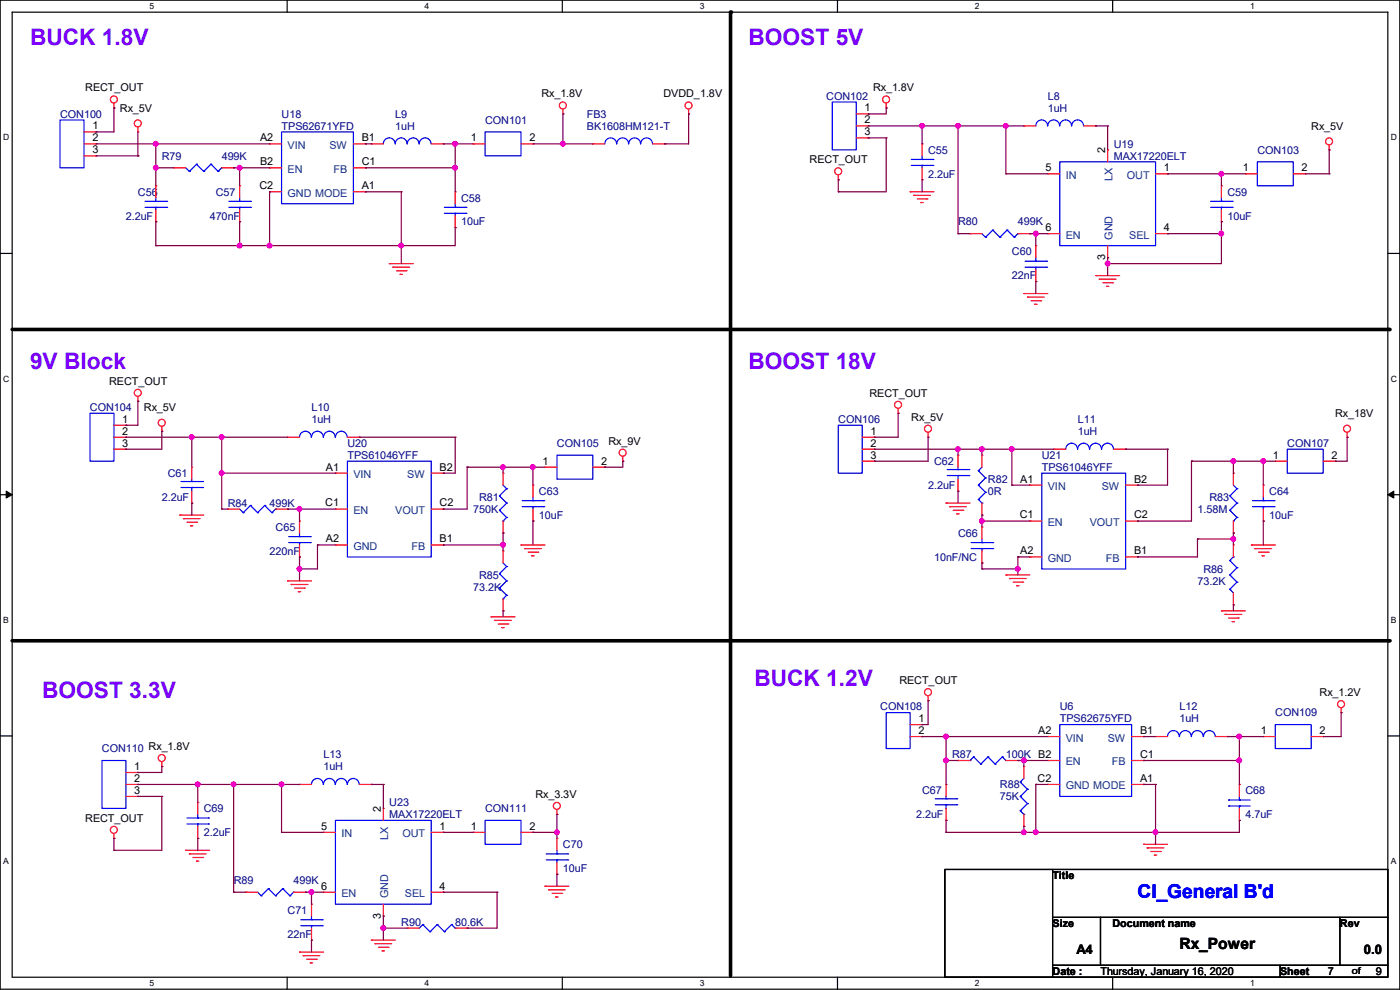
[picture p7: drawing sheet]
<svg xmlns="http://www.w3.org/2000/svg" width="297mm" height="210mm" viewBox="0 0 297 210" stroke-linecap="round" stroke-linejoin="round" font-family="sans-serif">
<path d="M0 0h297v209.8h-297zM2.6 2.6h291.8v204.7h-291.8z" fill="none" stroke="#000" stroke-width=".25"/>
<g fill="#fff">
<path d="M31.7 .3h1v2h-1z"/>
<path d="M31.7 207.6h1v1.9h-1z"/>
</g>
<path d="M60.9 0v2.6M60.9 207.3v2.5" fill="none" stroke="#000" stroke-width=".25"/>
<g fill="#fff">
<path d="M90.1 .3h1v2h-1z"/>
<path d="M90.1 207.6h1v1.9h-1z"/>
</g>
<path d="M119.3 0v2.6M119.3 207.3v2.5" fill="none" stroke="#000" stroke-width=".25"/>
<g fill="#fff">
<path d="M148.5 .3h.9v2h-.9z"/>
<path d="M148.5 207.6h.9v1.9h-.9z"/>
</g>
<path d="M177.7 0v2.6M177.7 207.3v2.5" fill="none" stroke="#000" stroke-width=".25"/>
<g fill="#fff">
<path d="M206.8 .3h1v2h-1z"/>
<path d="M206.8 207.6h1v1.9h-1z"/>
</g>
<path d="M236.1 0v2.6M236.1 207.3v2.5" fill="none" stroke="#000" stroke-width=".25"/>
<g fill="#fff">
<path d="M265.2 .3h1v2h-1z"/>
<path d="M265.2 207.6h1v1.9h-1z"/>
<path d="M.7 28.2h1.2v1.9h-1.2z"/>
<path d="M295.1 28.2h1.2v1.9h-1.2z"/>
<path d="M.7 79.3h1.2v2h-1.2z"/>
<path d="M295.1 79.3h1.2v2h-1.2z"/>
</g>
<path d="M0 53.8h2.6M294.4 53.8h2.6" fill="none" stroke="#000" stroke-width=".25"/>
<g fill="#fff">
<path d="M.7 130.5h1.2v2h-1.2z"/>
<path d="M295.1 130.5h1.1v2h-1.1z"/>
</g>
<path d="M0 104.9h2.6M294.4 104.9h2.6" fill="none" stroke="#000" stroke-width=".25"/>
<path d="M1.3 104.2l1.3 .7-1.3 .8zM294.4 104.9l1.3-.7v1.5z" fill="#000" stroke="#000" stroke-width=".21"/>
<g fill="#fff">
<path d="M.7 181.7h1.2v2h-1.2z"/>
<path d="M295.1 181.7h1.1v2h-1.1z"/>
</g>
<path d="M0 156.1h2.6M294.4 156.1h2.6M200.4 184.4h94v22.9h-94zM223.3 184.4v22.9M223.3 194.6h71.1M233.5 194.6v10.2M284.3 194.6v10.2M223.3 204.8h71.1M271.6 204.8v2.5" fill="none" stroke="#000" stroke-width=".25"/>
<path d="M155 2.6v204.5M2.6 69.9h292.1M2.6 135.9h292.1" fill="none" stroke="#000" stroke-width=".76"/>
<g fill="#000">
<circle cx="155" cy="2.6" r=".38"/>
<circle cx="294.7" cy="69.9" r=".38"/>
<circle cx="294.7" cy="135.9" r=".38"/>
</g>
<g fill="none" stroke="#f00" stroke-width=".25">
<path d="M17.8 30.5h2.6M17.8 28h2.6M17.8 33.1h2.6M20.4 28h.1M20.4 30.5h.1M20.4 33.1h.1M24.2 22.9h.1M24.2 21.9v1M29.3 28h.1M29.3 27v1M33.1 39.4h.1M33.1 39.4v2.6"/>
<path d="M36.9 35.6h.1M36.9 35.6h2.5M47 35.6h2.6M49.6 35.6h.1M50.8 39.4h.1M50.8 39.4v2.6M57.2 30.5h.1M57.2 35.6h.1M57.2 30.5h2.5M57.2 35.6h2.5M75 30.5h2.5M75 35.6h2.5"/>
<path d="M77.5 30.5h.1M77.5 35.6h.1M78.8 30.5h.1M78.8 30.5h2.5M91.5 30.5h2.5M94 30.5h.1M100.4 30.5h.1M100.4 30.5h2.5M110.5 30.5h2.6M113.1 30.5h.1M119.4 24.2h.1M119.4 23.2v1"/>
<path d="M125.8 30.5h.1M125.8 30.5h2.5M138.5 30.5h2.5M141 30.5h.1M146.1 24.2h.1M146.1 23.2v1M177.8 38.1h.1M177.8 37.1v1M181.7 26.7h2.5M181.7 24.2h2.5M181.7 29.3h2.5M184.2 24.2h.1"/>
<path d="M184.2 26.7h.1M184.2 29.3h.1M188 22.9h.1M188 21.9v1M195.6 38.1h.1M195.6 30.5h.1M195.6 30.5v2.6M195.6 35.6v2.5M217.2 26.7h.1M217.2 26.7h2.6M222.3 36.9h.1M222.3 36.9h2.5"/>
<path d="M229.9 26.7h2.6M232.5 26.7h.1M235 31.8h.1M235 31.8v2.5M245.2 36.9h2.5M247.7 36.9h.1M259.1 39.4h.1M259.1 39.4v2.6M264.2 36.9h.1M264.2 36.9h2.5M274.4 36.9h2.5M276.9 36.9h.1"/>
<path d="M282 31.8h.1M282 30.8v1M33.1 47h.1M33.1 44.5v2.5M50.8 47h.1M50.8 44.5v2.5M57.2 40.7h.1M57.2 40.7h2.5M75 40.7h2.5M77.5 40.7h.1M82.6 55.9h.1M82.6 55.9h5.1"/>
<path d="M83.4 56.7h.1M83.4 56.7h3.5M84.1 57.4h2M84.9 58.2h.1M84.9 58.2h.5M86.1 57.4h.1M96.6 48.3h.1M96.6 40.7h.1M96.6 40.7v2.5M96.6 45.8v2.5M193.1 40.7h.1M193.1 40.7h5.1"/>
<path d="M193.8 41.4h.1M193.8 41.4h3.6M194.6 42.2h2M195.4 43h.1M195.4 43h.5M196.6 42.2h.1M205.8 49.6h.1M205.8 49.6h2.5M215.9 49.6h2.6M218.5 49.6h.1M219.8 59.7h.1M219.8 52.1h.1"/>
<path d="M219.8 52.1v2.6M219.8 57.2v2.5M222.3 49.6h.1M222.3 49.6h2.5M232.5 58.5h.1M232.5 58.5h5M233.2 59.2h.1M233.2 59.2h3.6M234 60h2M235 54.7h.1M235 52.1v2.6M236 60h.1"/>
<path d="M245.2 49.6h2.5M247.7 49.6h.1M259.1 47h.1M259.1 44.5v2.5M217.2 62.3h.1M217.2 62.3h5.1M218 63h.1M218 63h3.5M218.7 63.8h2.1M219.5 64.6h.1M219.5 64.6h.5M220.8 63.8h.1"/>
<path d="M234.7 60.7h.1M234.7 60.7h.5M24.2 92.8h2.5M24.2 95.3h2.5M24.2 90.2h2.5M26.7 90.2h.1M26.7 92.8h.1M26.7 95.3h.1M29.3 85.1h.1M29.3 84.1v1M34.3 91.5h.1M34.3 90.5v1"/>
<path d="M40.7 99.1h.1M40.7 99.1v2.5M61 92.8h.1M61 92.8h2.5M73.7 92.8h2.5M76.2 92.8h.1M115.6 99.1h.1M115.6 99.1h2.6M125.8 99.1h2.5M128.3 99.1h.1M132.1 97.8h.1M132.1 96.8v1"/>
<path d="M182.9 92.8h2.6M182.9 95.3h2.6M182.9 97.8h2.6M185.5 92.8h.1M185.5 95.3h.1M185.5 97.8h.1M190.5 87.7h.1M190.5 86.7v1M196.9 92.8h.1M196.9 91.7v1.1M203.2 96.6h.1M203.2 96.6v2.5"/>
<path d="M208.3 96.6h.1M208.3 96.6v2.5M223.6 95.3h.1M223.6 95.3h2.5M236.3 95.3h2.5M238.8 95.3h.1M270.6 97.8h.1M270.6 97.8h2.5M280.7 97.8h2.6M283.3 97.8h.1M285.8 92.8h.1M285.8 91.7v1.1"/>
<path d="M38.1 109.3h.1M38.1 109.3h5.1M38.9 110h.1M38.9 110h3.6M39.7 110.8h2M40.4 111.5h.1M40.4 111.5h.5M40.7 106.7h.1M40.7 104.2v2.5M41.7 110.8h.1M48.3 108h.1M48.3 108h2.5"/>
<path d="M58.5 108h2.5M61 108h.1M63.5 118.2h.1M63.5 110.5h.1M63.5 110.5v2.6M63.5 115.6v2.6M71.2 115.6h.1M71.2 100.4h.1M71.2 108h.1M71.2 115.6h2.5M71.2 100.4h2.5M71.2 108h2.5"/>
<path d="M91.5 115.6h2.5M91.5 100.4h2.5M91.5 108h2.5M94 115.6h.1M94 108h.1M94 100.4h.1M106.7 116.9h.1M106.7 100.4h.1M106.7 113.1h.1M106.7 100.4v2.5M106.7 110.5v2.6M106.7 116.9v2.5"/>
<path d="M110.5 115.6h.1M110.5 115.6h5.1M111.3 116.4h.1M111.3 116.4h3.6M112.1 117.1h2M112.8 117.9h.1M112.8 117.9h.5M113.1 110.5h.1M113.1 102.9h.1M113.1 102.9v2.6M113.1 108v2.5M114.1 117.1h.1"/>
<path d="M200.7 106.7h.1M200.7 106.7h5.1M201.5 107.5h.1M201.5 107.5h3.5M202.2 108.2h2.1M203 109h.1M203 109h.5M203.2 104.2h.1M203.2 101.6v2.6M204.3 108.2h.1M208.3 119.4h.1M208.3 111.8h.1"/>
<path d="M208.3 109.3h.1M208.3 106.7v2.6M208.3 111.8v2.5M208.3 116.9v2.5M218.5 118.2h.1M218.5 102.9h.1M218.5 110.5h.1M218.5 118.2h2.5M218.5 102.9h2.5M218.5 110.5h2.5M238.8 118.2h2.5M238.8 102.9h2.5"/>
<path d="M238.8 110.5h2.5M241.3 118.2h.1M241.3 110.5h.1M241.3 102.9h.1M261.7 115.6h.1M261.7 100.4h.1M261.7 113.1h.1M261.7 100.4v2.5M261.7 110.5v2.6M261.7 115.6v2.6M265.5 115.6h.1M265.5 115.6h5.1"/>
<path d="M266.2 116.4h.1M266.2 116.4h3.6M267 117.1h2M267.8 117.9h.1M267.8 117.9h.5M268 110.5h.1M268 102.9h.1M268 102.9v2.6M268 108v2.5M269 117.1h.1M61 123.2h.1M61 123.2h5.1"/>
<path d="M61.8 124h.1M61.8 124h3.5M62.5 124.8h2.1M63.3 125.5h.1M63.3 125.5h.5M64.6 124.8h.1M104.2 130.9h.1M104.2 130.9h5.1M104.9 131.6h.1M104.9 131.6h3.6M105.7 132.4h2M106.5 133.1h.1"/>
<path d="M106.5 133.1h.5M106.7 129.6h.1M106.7 127v2.6M107.7 132.4h.1M213.4 122h.1M213.4 122h5.1M214.2 122.7h.1M214.2 122.7h3.5M214.9 123.5h2.1M215.7 124.2h.1M215.7 124.2h.5M217 123.5h.1"/>
<path d="M259.1 129.6h.1M259.1 129.6h5.1M259.9 130.3h.1M259.9 130.3h3.5M260.6 131.1h2.1M261.4 131.9h.1M261.4 131.9h.5M261.7 128.3h.1M261.7 125.8v2.5M262.7 131.1h.1M193.1 156.3h2.5M193.1 153.7h2.5"/>
<path d="M195.6 153.7h.1M195.6 156.3h.1M196.9 148.6h.1M196.9 147.6v1M222.3 156.3h.1M222.3 156.3h2.5M240.1 156.3h2.5M242.6 156.3h.1M245.2 156.3h.1M245.2 156.3h2.5M257.9 156.3h2.5M260.4 156.3h.1"/>
<path d="M268 156.3h.1M268 156.3h2.6M278.2 156.3h2.5M280.7 156.3h.1M284.5 151.2h.1M284.5 150.2v1M24.2 177.8h.1M24.2 176.8v1M26.7 166.4h2.6M26.7 163.9h2.6M26.7 169h2.6M29.3 163.9h.1"/>
<path d="M29.3 166.4h.1M29.3 169h.1M34.3 162.6h.1M34.3 161.6v1M42 177.8h.1M42 170.2h.1M42 170.2v2.6M42 175.3v2.5M63.5 166.4h.1M63.5 166.4h2.6M68.6 176.6h.1M68.6 176.6h2.6"/>
<path d="M76.2 166.4h2.6M78.8 166.4h.1M81.3 171.5h.1M81.3 171.5v2.5M91.5 176.6h2.5M94 176.6h.1M100.4 176.6h.1M100.4 176.6h2.5M110.5 176.6h2.6M113.1 176.6h.1M118.2 172.8h.1M118.2 177.8h.1"/>
<path d="M118.2 171.7v1.1M118.2 177.8v2.6M200.7 166.4h.1M200.7 174h.1M200.7 166.4v2.6M200.7 171.5v2.5M203.2 161.3h.1M203.2 161.3h2.6M213.4 161.3h2.5M215.9 161.3h.1M217.2 162.6h.1M217.2 175.3h.1"/>
<path d="M217.2 162.6v2.5M217.2 172.8v2.5M222.3 166.4h.1M222.3 161.3h.1M222.3 166.4h2.5M222.3 161.3h2.5M240.1 166.4h2.5M240.1 161.3h2.5M242.6 179.1h.1M242.6 166.4h.1M242.6 161.3h.1M242.6 179.1h5.1"/>
<path d="M243.4 179.9h.1M243.4 179.9h3.5M262.9 174h.1M262.9 166.4h.1M262.9 166.4v2.6M262.9 171.5v2.5M39.4 180.4h.1M39.4 180.4h5.1M40.2 181.1h.1M40.2 181.1h3.5M40.9 181.9h2.1M41.7 182.7h.1"/>
<path d="M41.7 182.7h.5M43 181.9h.1M52.1 189.3h.1M52.1 189.3h2.6M62.3 189.3h2.5M64.8 189.3h.1M66.1 199.4h.1M66.1 191.8h.1M66.1 191.8v2.6M66.1 196.9v2.5M68.6 189.3h.1M68.6 189.3h2.6"/>
<path d="M78.8 199.4h.1M78.8 199.4h5.1M81.3 194.4h.1M81.3 191.8v2.6M86.4 196.9h.1M86.4 196.9h2.5M91.5 189.3h2.5M94 189.3h.1M96.6 196.9h2.5M99.1 196.9h.1M115.6 188h.1M115.6 188h5.1"/>
<path d="M116.4 188.8h.1M116.4 188.8h3.5M117.1 189.5h2.1M117.9 190.3h.1M117.9 190.3h.5M118.2 185.5h.1M118.2 182.9v2.6M119.2 189.5h.1M244.1 180.6h2.1M244.9 181.4h.1M244.9 181.4h.5M246.2 180.6h.1"/>
<path d="M63.5 202h.1M63.5 202h5.1M64.3 202.7h.1M64.3 202.7h3.6M65.1 203.5h2M65.8 204.3h.1M65.8 204.3h.5M67.1 203.5h.1M79.5 200.2h.1M79.5 200.2h3.6M80.3 201h2M81.1 201.7h.1"/>
<path d="M81.1 201.7h.5M82.3 201h.1"/>
<circle cx="24.2" cy="21.1" r=".74"/>
<circle cx="29.2" cy="26.2" r=".74"/>
<circle cx="119.4" cy="22.4" r=".74"/>
<circle cx="146.1" cy="22.4" r=".74"/>
<circle cx="177.8" cy="36.3" r=".74"/>
<circle cx="188" cy="21.1" r=".74"/>
<circle cx="282" cy="30" r=".74"/>
<circle cx="29.2" cy="83.3" r=".74"/>
<circle cx="34.3" cy="89.7" r=".74"/>
<circle cx="132.1" cy="96" r=".74"/>
<circle cx="190.5" cy="85.9" r=".74"/>
<circle cx="196.9" cy="91" r=".74"/>
<circle cx="285.8" cy="91" r=".74"/>
<circle cx="196.9" cy="146.8" r=".74"/>
<circle cx="284.5" cy="149.4" r=".74"/>
<circle cx="24.2" cy="176" r=".74"/>
<circle cx="34.3" cy="160.8" r=".74"/>
<circle cx="118.1" cy="171" r=".74"/>
</g>
<g fill="none" stroke="#00f" stroke-width=".25">
<path d="M12.7 25.4h5.1v10.2h-5.1zM39.4 35.6l.8 .8M40.2 36.4h.1M41.7 34.8h.1M41.7 34.8l-1.5 1.6M41.7 34.8l1.5 1.6M43.2 36.4h.1M44.7 34.8h.1M44.7 34.8l-1.5 1.6M44.7 34.8l1.6 1.6M46.3 36.4h.1M47 35.6h.1"/>
<path d="M47 35.6l-.7 .8M59.7 28h15.3v15.2h-15.3zM81.3 30.5a1.25 1.25 0 0 1 1.3-1.2 1.25 1.25 0 0 1 1.2 1.2M83.9 30.5a1.25 1.25 0 0 1 1.2-1.2 1.25 1.25 0 0 1 1.3 1.2M86.4 30.5a1.25 1.25 0 0 1 1.3-1.2 1.25 1.25 0 0 1 1.2 1.2M88.9 30.5a1.25 1.25 0 0 1 1.3-1.2 1.25 1.25 0 0 1 1.2 1.2M102.9 28h7.6v5.1h-7.6zM128.3 30.5a1.25 1.25 0 0 1 1.3-1.2 1.25 1.25 0 0 1 1.2 1.2M130.9 30.5a1.25 1.25 0 0 1 1.2-1.2 1.25 1.25 0 0 1 1.2 1.2M133.4 30.5a1.25 1.25 0 0 1 1.2-1.2 1.25 1.25 0 0 1 1.3 1.2M135.9 30.5a1.25 1.25 0 0 1 1.3-1.2 1.25 1.25 0 0 1 1.2 1.2M176.6 21.6h5.1v10.2h-5.1z"/>
<path d="M193.3 33.8h4.6M193.3 35.1h4.6M195.6 35.1h.1M195.6 33.8h.1M195.6 33.1v.7M195.6 35.1v.5M197.9 33.8h.1M197.9 35.1h.1M219.8 26.7a1.25 1.25 0 0 1 1.2-1.3 1.25 1.25 0 0 1 1.2 1.3M222.3 26.7a1.25 1.25 0 0 1 1.2-1.3 1.25 1.25 0 0 1 1.3 1.3M224.8 26.7a1.25 1.25 0 0 1 1.3-1.3 1.25 1.25 0 0 1 1.2 1.3M224.8 34.3h20.4v17.8h-20.4z"/>
<path d="M227.4 26.7a1.25 1.25 0 0 1 1.2-1.3 1.25 1.25 0 0 1 1.3 1.3M266.7 34.3h7.7v5.1h-7.7zM30.8 44h4.5M30.8 42.7h4.5M33.1 44h.1M33.1 42.7h.1M33.1 42v.7M33.1 44v.5M35.3 42.7h.1M35.3 44h.1M48.6 44h4.5M48.6 42.7h4.5"/>
<path d="M50.8 44h.1M50.8 42.7h.1M50.8 42v.7M50.8 44v.5M53.1 42.7h.1M53.1 44h.1M94.3 44h4.5M94.3 45.3h4.5M96.6 45.3h.1M96.6 44h.1M96.6 43.2v.8M96.6 45.3v.5"/>
<path d="M98.8 44h.1M98.8 45.3h.1M208.3 49.6l.8 .7M209.1 50.3h.1M210.6 48.8h.1M210.6 48.8l-1.5 1.5M210.6 48.8l1.5 1.5M212.1 50.3h.1M213.7 48.8h.1M213.7 48.8l-1.6 1.5M213.7 48.8l1.5 1.5M215.2 50.3h.1"/>
<path d="M215.9 49.6h.1M215.9 49.6l-.7 .7M217.5 55.4h4.5M217.5 56.7h4.5M219.8 56.7h.1M219.8 55.4h.1M219.8 54.7v.7M219.8 56.7v.5M222 55.4h.1M222 56.7h.1M256.8 44h4.6M256.8 42.7h4.6"/>
<path d="M259.1 44h.1M259.1 42.7h.1M259.1 42v.7M259.1 44v.5M261.4 42.7h.1M261.4 44h.1M19.1 87.7h5.1v10.1h-5.1zM66 92.8a1.25 1.25 0 0 0-1.2-1.3 1.25 1.25 0 0 0-1.3 1.3M68.6 92.8a1.25 1.25 0 0 0-1.3-1.3 1.25 1.25 0 0 0-1.2 1.3M71.1 92.8a1.25 1.25 0 0 0-1.2-1.3 1.25 1.25 0 0 0-1.3 1.3M73.7 92.8a1.25 1.25 0 0 0-1.3-1.3 1.25 1.25 0 0 0-1.2 1.3M73.7 97.8h17.8v20.4h-17.8z"/>
<path d="M118.2 96.6h7.6v5h-7.6zM177.8 90.2h5.1v10.2h-5.1zM201 99.6h4.5M203.2 99.6h.1M203.2 99.1v.5M205.5 99.6h.1M207.6 99.9h.1M207.6 99.9l1.5 1.5M208.3 99.1l-.7 .8M226.1 95.3a1.25 1.25 0 0 1 1.3-1.3 1.25 1.25 0 0 1 1.2 1.3M228.6 95.3a1.25 1.25 0 0 1 1.3-1.3 1.25 1.25 0 0 1 1.2 1.3M231.2 95.3a1.25 1.25 0 0 1 1.2-1.3 1.25 1.25 0 0 1 1.3 1.3"/>
<path d="M233.7 95.3a1.25 1.25 0 0 1 1.3-1.3 1.25 1.25 0 0 1 1.2 1.3M273.1 95.3h7.6v5.1h-7.6zM38.4 103.4h4.6M38.4 102.2h4.6M40.7 102.2h.1M40.7 103.4h.1M40.7 101.6v.6M40.7 103.4v.8M43 103.4h.1M43 102.2h.1M50.8 108l.8 .8M51.6 108.8h.1"/>
<path d="M53.1 107.2h.1M53.1 107.2l-1.5 1.6M53.1 107.2l1.6 1.6M54.7 108.8h.1M56.2 107.2h.1M56.2 107.2l-1.5 1.6M56.2 107.2l1.5 1.6M57.7 108.8h.1M58.5 108h.1M58.5 108l-.8 .8M61.3 113.8h4.5M61.3 115.1h4.5"/>
<path d="M63.5 115.1h.1M63.5 113.8h.1M63.5 113.1v.7M63.5 115.1v.5M65.8 113.8h.1M65.8 115.1h.1M106 105.2h.1M106 108.2h.1M106 105.2l1.5 1.5M106 108.2l1.5 1.6M106.7 110.5h.1M106.7 119.4l.8 .8"/>
<path d="M106.7 102.9l.8 .8M107.5 103.7h.1M107.5 106.7h.1M107.5 109.8h.1M107.5 103.7l-1.5 1.5M107.5 106.7l-1.5 1.5M107.5 109.8l-.8 .7M110.8 106.2h4.6M110.8 107.5h4.6M113.1 107.5h.1M113.1 106.2h.1M113.1 105.5v.7"/>
<path d="M113.1 107.5v.5M115.4 106.2h.1M115.4 107.5h.1M201 100.9h4.5M203.2 100.9h.1M203.2 100.9v.7M205.5 100.9h.1M206 115.1h4.6M206 116.4h4.6M207.6 102.9h.1M207.6 106h.1M207.6 102.9l1.5 1.5"/>
<path d="M207.6 106l.7 .7M208.3 116.4h.1M208.3 115.1h.1M208.3 106.7h.1M208.3 114.3v.8M208.3 116.4v.5M209.1 101.4h.1M209.1 104.4h.1M209.1 101.4l-1.5 1.5M209.1 104.4l-1.5 1.6M210.6 115.1h.1M210.6 116.4h.1"/>
<path d="M221 100.4h17.8v20.3h-17.8zM260.9 118.9h.1M260.9 105.2h.1M260.9 108.2h.1M260.9 118.9l1.5 1.5M260.9 105.2l1.5 1.5M260.9 108.2l1.5 1.6M261.7 118.2h.1M261.7 110.5h.1M261.7 118.2l-.8 .7M261.7 102.9l.7 .8M262.4 103.7h.1"/>
<path d="M262.4 106.7h.1M262.4 109.8h.1M262.4 103.7l-1.5 1.5M262.4 106.7l-1.5 1.5M262.4 109.8l-.7 .7M265.7 106.2h4.6M265.7 107.5h4.6M268 107.5h.1M268 106.2h.1M268 105.5v.7M268 107.5v.5M270.3 106.2h.1"/>
<path d="M270.3 107.5h.1M106 121.7h.1M106 124.8h.1M106 121.7l1.5 1.5M106 124.8l1.5 1.5M106.7 127h.1M107.5 120.2h.1M107.5 123.2h.1M107.5 126.3h.1M107.5 120.2l-1.5 1.5M107.5 123.2l-1.5 1.6M107.5 126.3l-.8 .7"/>
<path d="M260.9 125h.1M260.9 122h.1M260.9 125l.8 .8M260.9 122l1.5 1.5M262.4 123.5h.1M262.4 120.4h.1M262.4 123.5l-1.5 1.5M262.4 120.4l-1.5 1.6M188 151.2h5.1v7.6h-5.1zM224.8 153.7h15.3v15.3h-15.3zM250.2 156.3a1.25 1.25 0 0 0-1.3-1.3 1.25 1.25 0 0 0-1.2 1.3M252.7 156.3a1.25 1.25 0 0 0-1.2-1.3 1.25 1.25 0 0 0-1.3 1.3"/>
<path d="M255.3 156.3a1.25 1.25 0 0 0-1.3-1.3 1.25 1.25 0 0 0-1.2 1.3M257.8 156.3a1.25 1.25 0 0 0-1.2-1.3 1.25 1.25 0 0 0-1.3 1.3M270.6 153.7h7.6v5.1h-7.6zM21.6 161.3h5.1v10.2h-5.1zM39.7 173.5h4.5M39.7 174.8h4.5M42 174.8h.1M42 173.5h.1M42 172.8v.7M42 174.8v.5M44.2 173.5h.1M44.2 174.8h.1"/>
<path d="M66.1 166.4a1.25 1.25 0 0 1 1.2-1.3 1.25 1.25 0 0 1 1.3 1.3M68.6 166.4a1.25 1.25 0 0 1 1.3-1.3 1.25 1.25 0 0 1 1.2 1.3M71.2 174h20.3v17.8h-20.3zM71.2 166.4a1.25 1.25 0 0 1 1.2-1.3 1.25 1.25 0 0 1 1.3 1.3M73.7 166.4a1.25 1.25 0 0 1 1.3-1.3 1.25 1.25 0 0 1 1.2 1.3M102.9 174h7.6v5.1h-7.6zM198.4 170.7h4.6M198.4 169.5h4.6M200.7 169.5h.1M200.7 170.7h.1M200.7 169v.5M200.7 170.7v.8"/>
<path d="M203 170.7h.1M203 169.5h.1M205.8 161.3h.1M206.5 160.6h.1M206.5 160.6l1.6 1.5M206.5 160.6l-.7 .7M208.1 162.1h.1M209.6 160.6h.1M209.6 160.6l1.5 1.5M209.6 160.6l-1.5 1.5M211.1 162.1h.1M212.6 160.6h.1"/>
<path d="M212.6 160.6l.8 .7M212.6 160.6l-1.5 1.5M216.5 165.9h.1M216.5 169h.1M216.5 172h.1M216.5 165.9l1.5 1.5M216.5 169l1.5 1.5M216.5 172l.7 .8M217.2 172.8h.1M217.2 165.1l-.7 .8M218 167.4h.1M218 170.5h.1"/>
<path d="M218 167.4l-1.5 1.6M218 170.5l-1.5 1.5M260.6 169.7h.1M260.6 171h.1M260.6 169.7h4.6M260.6 171h4.6M262.9 171h.1M262.9 169.7h.1M262.9 169v.7M262.9 171v.5M54.7 189.3l.7 .7M55.4 190h.1"/>
<path d="M56.9 188.5h.1M56.9 188.5l-1.5 1.5M56.9 188.5l1.6 1.5M58.5 190h.1M60 188.5h.1M60 188.5l-1.5 1.5M60 188.5l1.5 1.5M61.5 190h.1M62.3 189.3h.1M62.3 189.3l-.8 .7M63.8 195.1h4.6M63.8 196.4h4.6"/>
<path d="M66.1 196.4h.1M66.1 195.1h.1M66.1 194.4v.7M66.1 196.4v.5M68.4 195.1h.1M68.4 196.4h.1M89.7 196.1h.1M89.7 196.1l-.8 .8M89.7 196.1l1.5 1.6M91.2 197.7h.1M92.8 196.1h.1M92.8 196.1l-1.6 1.6"/>
<path d="M92.8 196.1l1.5 1.6M94.3 197.7h.1M95.8 196.1h.1M95.8 196.1l-1.5 1.6M95.8 196.1l.8 .8M96.6 196.9h.1M115.9 181.1h4.5M115.9 182.4h4.5M118.2 182.4h.1M118.2 181.1h.1M118.2 180.4v.7M118.2 182.4v.5"/>
<path d="M120.4 181.1h.1M120.4 182.4h.1"/>
</g>
<g fill="none" stroke="#800040" stroke-width=".25">
<path d="M20.4 28h.1M20.4 30.5h36.8M20.4 33.1h8.9M24.2 22.9h.1M24.2 22.9v5.1h-3.8M29.3 33.1h.1M29.3 28v5.1M33.1 30.5h.1M33.1 35.6h.1M33.1 30.5v8.9M33.1 35.6h3.8M49.6 35.6h.1"/>
<path d="M49.6 35.6h7.6M50.8 35.6h.1M50.8 35.6v3.8M77.5 30.5h.1M77.5 35.6h.1M77.5 30.5h1.3M77.5 35.6h19.1M94 30.5h.1M94 30.5h6.4M96.6 30.5h.1M96.6 35.6h.1M96.6 30.5v10.2"/>
<path d="M113.1 30.5h12.7M119.4 24.2h.1M119.4 30.5h.1M119.4 24.2v6.3M141 30.5h.1M146.1 24.2h.1M146.1 24.2v6.3h-5.1M177.8 38.1h.1M177.8 38.1v2.6M184.2 24.2h.1M184.2 26.7h.1M184.2 29.3h.1"/>
<path d="M184.2 26.7h33M184.2 29.3h3.8M188 22.9h.1M188 29.3h.1M188 22.9v1.3h-3.8M188 29.3v11.4h-10.2M195.6 26.7h.1M195.6 38.1h.1M195.6 26.7v3.8M195.6 38.1v2.6M203.2 26.7h.1M203.2 26.7v22.9"/>
<path d="M213.4 26.7h.1M213.4 36.9h.1M213.4 26.7v10.2M213.4 36.9h8.9M232.5 26.7h.1M232.5 26.7h2.5M235 26.7h.1M235 26.7v5.1M247.7 36.9h.1M247.7 36.9h16.5M259.1 36.9h.1M259.1 36.9v2.5"/>
<path d="M276.9 36.9h5.1M282 31.8h.1M282 36.9h.1M282 31.8v5.1M33.1 47h.1M33.1 52.1h.1M33.1 47v5.1M50.8 47h.1M50.8 52.1h.1M50.8 47v5.1M57.2 40.7h.1M57.2 52.1h.1"/>
<path d="M57.2 40.7v11.4M77.5 40.7h.1M77.5 40.7h7.6M85.1 52.1h.1M85.1 40.7h.1M85.1 40.7v15.2M96.6 48.3h.1M96.6 48.3v3.8h-63.5M177.8 40.7h.1M203.2 49.6h.1M203.2 49.6h2.6M218.5 49.6h.1"/>
<path d="M218.5 49.6h3.8M219.8 49.6h.1M219.8 59.7h.1M219.8 49.6v2.5M219.8 59.7v2.6M235 55.9h.1M235 54.7h.1M235 54.7v3.8M247.7 49.6h.1M247.7 49.6h11.4M259.1 47h.1M259.1 49.6h.1"/>
<path d="M259.1 47v8.9h-24.1M26.7 90.2h.1M26.7 92.8h.1M26.7 95.3h.1M26.7 92.8h34.3M29.3 85.1h.1M29.3 85.1v5.1h-2.6M34.3 91.5h.1M34.3 91.5v3.8h-7.6M40.7 92.8h.1M40.7 92.8v6.3M47 92.8h.1"/>
<path d="M47 92.8v15.2M76.2 92.8h.1M76.2 92.8h20.4M96.6 92.8h.1M96.6 92.8v7.6h-2.6M99.1 99.1h.1M99.1 99.1h16.5M99.1 99.1v8.9h-5.1M106.7 99.1h.1M106.7 99.1v1.3M113.1 99.1h.1M113.1 99.1v3.8"/>
<path d="M128.3 99.1h.1M132.1 97.8h.1M132.1 97.8v1.3h-3.8M185.5 92.8h.1M185.5 95.3h.1M185.5 97.8h.1M185.5 95.3h38.1M190.5 87.7h.1M190.5 87.7v5.1h-5M196.9 92.8h.1M196.9 92.8v5h-11.4M203.2 95.3h.1"/>
<path d="M203.2 95.3v1.3M208.3 95.3h.1M208.3 95.3v1.3M214.7 95.3h.1M214.7 95.3v7.6M238.8 95.3h.1M238.8 95.3h8.9M247.7 95.3h.1M247.7 95.3v7.6h-6.4M252.8 97.8h.1M252.8 97.8h17.8M252.8 97.8v12.7h-11.5"/>
<path d="M261.7 97.8h.1M261.7 97.8v2.6M268 97.8h.1M268 97.8v5.1M283.3 97.8h.1M285.8 92.8h.1M285.8 92.8v5h-2.5M40.7 106.7h.1M40.7 106.7v2.6M47 100.4h.1M47 108h.1M47 100.4h24.2"/>
<path d="M47 108h1.3M61 108h.1M61 108h10.2M63.5 108h.1M63.5 118.2h.1M63.5 108v2.5M63.5 118.2v5M67.4 115.6h.1M67.4 115.6v5.1h-3.9M67.4 115.6h3.8M94 100.4h.1M94 108h.1"/>
<path d="M94 115.6h.1M94 115.6h12.7M106.7 113.1h.1M106.7 115.6h.1M106.7 113.1v3.8M113.1 110.5h.1M113.1 110.5v5.1M203.2 104.2h.1M203.2 104.2v2.5M208.3 109.3h.1M208.3 110.5h.1M208.3 119.4h.1"/>
<path d="M208.3 109.3v2.5M208.3 119.4v1.3M208.3 110.5h10.2M214.7 102.9h.1M214.7 102.9h3.8M215.9 118.2h.1M215.9 118.2h2.6M215.9 118.2v3.8M241.3 102.9h.1M241.3 110.5h.1M241.3 118.2h.1M254 114.3h.1"/>
<path d="M254 114.3v3.9h-12.7M254 114.3h7.7M261.7 113.1h.1M261.7 114.3h.1M261.7 113.1v2.5M268 110.5h.1M268 110.5v5.1M63.5 120.7h.1M106.7 129.6h.1M106.7 129.6v1.3M208.3 120.7h.1M208.3 120.7h7.6"/>
<path d="M215.9 120.7h.1M261.7 128.3h.1M261.7 128.3v1.3M195.6 153.7h.1M195.6 156.3h.1M195.6 156.3h26.7M196.9 148.6h.1M196.9 148.6v5.1h-1.3M200.7 156.3h.1M200.7 156.3v10.1M242.6 156.3h.1M242.6 156.3h2.6"/>
<path d="M260.4 156.3h.1M260.4 156.3h7.6M262.9 156.3h.1M262.9 156.3v10.1M280.7 156.3h.1M284.5 151.2h.1M284.5 151.2v5.1h-3.8M24.2 177.8h.1M24.2 177.8v2.6M29.3 163.9h.1M29.3 166.4h.1M29.3 169h.1"/>
<path d="M29.3 166.4h34.2M29.3 169h5M34.3 162.6h.1M34.3 169h.1M34.3 162.6v1.3h-5M34.3 169v11.4h-10.1M42 166.4h.1M42 177.8h.1M42 166.4v3.8M42 177.8v2.6M49.6 166.4h.1M49.6 166.4v22.9"/>
<path d="M59.7 166.4h.1M59.7 176.6h.1M59.7 166.4v10.2M59.7 176.6h8.9M78.8 166.4h.1M78.8 166.4h2.5M81.3 166.4h.1M81.3 166.4v5.1M94 176.6h.1M94 176.6h6.4M113.1 176.6h.1M113.1 176.6h5.1"/>
<path d="M118.2 172.8h.1M118.2 176.6h.1M118.2 172.8v5M200.7 161.3h.1M200.7 174h.1M200.7 176.6h.1M200.7 174v2.6M200.7 161.3h2.5M215.9 161.3h.1M215.9 161.3h6.4M217.2 161.3h.1M217.2 175.3h.1"/>
<path d="M217.2 176.6h.1M217.2 161.3v1.3M217.2 175.3v1.3M219.8 166.4h.1M219.8 176.6h.1M219.8 166.4v10.2M219.8 166.4h2.5M242.6 161.3h.1M242.6 166.4h.1M242.6 166.4h2.6M242.6 161.3h20.3M245.2 166.4h.1"/>
<path d="M245.2 176.6h.1M245.2 166.4v12.7M262.9 161.3h.1M262.9 174h.1M262.9 174v2.6h-62.2M24.2 180.4h.1M49.6 189.3h.1M49.6 189.3h2.5M64.8 189.3h.1M64.8 189.3h3.8M66.1 189.3h.1M66.1 199.4h.1"/>
<path d="M66.1 189.3v2.5M66.1 199.4v2.6M81.3 194.4h.1M81.3 196.9h.1M81.3 194.4v5M81.3 196.9h5.1M94 189.3h.1M94 189.3h11.5M99.1 196.9h.1M105.5 189.3h.1M105.5 189.3v7.6h-6.4M118.2 185.5h.1"/>
<path d="M118.2 185.5v2.5"/>
</g>
<g fill="#f0f" stroke="#f0f" stroke-width=".25">
<circle cx="195.6" cy="26.7" r=".49"/>
<circle cx="203.2" cy="26.7" r=".49"/>
<circle cx="213.4" cy="26.7" r=".49"/>
<circle cx="219.7" cy="49.6" r=".49"/>
<circle cx="235" cy="55.9" r=".49"/>
<circle cx="41.9" cy="166.4" r=".49"/>
<circle cx="49.6" cy="166.4" r=".49"/>
<circle cx="59.7" cy="166.4" r=".49"/>
<circle cx="118.1" cy="176.6" r=".49"/>
<circle cx="66.1" cy="189.3" r=".49"/>
<circle cx="81.3" cy="196.9" r=".49"/>
<circle cx="119.4" cy="30.5" r=".49"/>
<circle cx="33" cy="35.6" r=".49"/>
<circle cx="33" cy="30.5" r=".49"/>
<circle cx="96.5" cy="30.5" r=".49"/>
<circle cx="50.8" cy="35.6" r=".49"/>
<circle cx="96.5" cy="35.6" r=".49"/>
<circle cx="50.8" cy="52.1" r=".49"/>
<circle cx="85.1" cy="52.1" r=".49"/>
<circle cx="57.2" cy="52.1" r=".49"/>
<circle cx="203.2" cy="95.3" r=".49"/>
<circle cx="208.3" cy="95.3" r=".49"/>
<circle cx="214.7" cy="95.3" r=".49"/>
<circle cx="268" cy="97.8" r=".49"/>
<circle cx="261.6" cy="97.8" r=".49"/>
<circle cx="208.3" cy="110.5" r=".49"/>
<circle cx="215.9" cy="120.7" r=".49"/>
<circle cx="40.7" cy="92.7" r=".49"/>
<circle cx="47" cy="92.7" r=".49"/>
<circle cx="106.7" cy="99.1" r=".49"/>
<circle cx="47" cy="100.4" r=".49"/>
<circle cx="63.5" cy="108" r=".49"/>
<circle cx="106.7" cy="115.6" r=".49"/>
<circle cx="63.5" cy="120.7" r=".49"/>
<circle cx="113.1" cy="99.1" r=".49"/>
<circle cx="259.1" cy="36.9" r=".49"/>
<circle cx="259.1" cy="49.6" r=".49"/>
<circle cx="200.7" cy="161.3" r=".49"/>
<circle cx="200.7" cy="156.2" r=".49"/>
<circle cx="262.9" cy="161.3" r=".49"/>
<circle cx="262.9" cy="156.2" r=".49"/>
<circle cx="217.2" cy="161.3" r=".49"/>
<circle cx="217.2" cy="176.6" r=".49"/>
<circle cx="245.1" cy="176.6" r=".49"/>
<circle cx="219.7" cy="176.6" r=".49"/>
<circle cx="261.6" cy="114.3" r=".49"/>
</g>
<g font-size="4.8" fill="#8000ff">
<text x="6.4" y="9.6">BUCK 1.8V</text>
<text x="158.8" y="9.6">BOOST 5V</text>
<text x="6.4" y="78.2">9V Block</text>
<text x="158.8" y="78.2">BOOST 18V</text>
<text x="8.9" y="148">BOOST 3.3V</text>
<text x="160.1" y="145.5">BUCK 1.2V</text>
</g>
<text font-size="4.1" fill="#00f" x="241.3" y="190.5">CI_General B'd</text>
<text font-size="3.3" x="250.2" y="201.3">Rx_Power</text>
<g font-size="2.8">
<text x="228.4" y="202.3">A4</text>
<text x="289.4" y="202.3">0.0</text>
</g>
<g font-size="2.3">
<text x="18.1" y="19.4">RECT_OUT</text>
<text x="25.4" y="23.7">Rx_5V</text>
<text x="114.9" y="20.7">Rx_1.8V</text>
<text x="140.8" y="20.7">DVDD_1.8V</text>
<text x="183.4" y="23.6">1</text>
<text x="185.2" y="19.4">Rx_1.8V</text>
<text x="19.6" y="27.4">1</text>
<text x="19.6" y="30">2</text>
<text x="55.2" y="30">A2</text>
<text x="76.8" y="30">B1</text>
<text x="99.9" y="30">1</text>
<text x="112.3" y="30">2</text>
<text x="183.4" y="26.2">2</text>
<text x="183.4" y="28.7">3</text>
<text x="278.2" y="27.5">Rx_5V</text>
<text x="19.6" y="32.5">3</text>
<text x="55.2" y="35.1">B2</text>
<text x="76.8" y="35.1">C1</text>
<text x="171.7" y="34.6">RECT_OUT</text>
<text x="234.4" y="32.6" transform="rotate(-90 234.4 32.6)">2</text>
<text x="55" y="40.1">C2</text>
<text x="76.8" y="40.1">A1</text>
<text x="221.8" y="36.3">5</text>
<text x="246.9" y="36.3">1</text>
<text x="263.7" y="36.3">1</text>
<text x="276.1" y="36.3">2</text>
<text x="221.8" y="49">6</text>
<text x="246.9" y="49">4</text>
<text x="234.4" y="55.2" transform="rotate(-90 234.4 55.2)">3</text>
<text x="23.2" y="81.6">RECT_OUT</text>
<text x="26" y="89.7">1</text>
<text x="30.5" y="87.2">Rx_5V</text>
<text x="184.4" y="84.2">RECT_OUT</text>
<text x="193.3" y="89.2">Rx_5V</text>
<text x="283.3" y="88.5">Rx_18V</text>
<text x="26" y="92.2">2</text>
<text x="26" y="94.7">3</text>
<text x="129.1" y="94.3">Rx_9V</text>
<text x="184.7" y="92.2">1</text>
<text x="184.7" y="94.7">2</text>
<text x="69.1" y="99.8">A1</text>
<text x="93.3" y="99.8">B2</text>
<text x="115.1" y="98.6">1</text>
<text x="127.6" y="98.6">2</text>
<text x="184.7" y="97.3">3</text>
<text x="270" y="97.3">1</text>
<text x="282.5" y="97.3">2</text>
<text x="69" y="107.4">C1</text>
<text x="93.3" y="107.4">C2</text>
<text x="216.5" y="102.4">A1</text>
<text x="240.6" y="102.4">B2</text>
<text x="216.3" y="110">C1</text>
<text x="240.6" y="110">C2</text>
<text x="69.1" y="115.1">A2</text>
<text x="93.3" y="115.1">B1</text>
<text x="216.5" y="117.6">A2</text>
<text x="240.6" y="117.6">B1</text>
<text x="190.8" y="145.1">RECT_OUT</text>
<text x="280" y="147.7">Rx_1.2V</text>
<text x="194.9" y="153.2">1</text>
<text x="194.9" y="155.7">2</text>
<text x="220.3" y="155.7">A2</text>
<text x="241.9" y="155.7">B1</text>
<text x="267.5" y="155.7">1</text>
<text x="280" y="155.7">2</text>
<text x="241.9" y="160.8">C1</text>
<text x="28.5" y="163.3">1</text>
<text x="28.5" y="165.9">2</text>
<text x="220.1" y="165.9">C2</text>
<text x="241.9" y="165.9">A1</text>
<text x="28.5" y="168.4">3</text>
<text x="80.8" y="172.3" transform="rotate(-90 80.8 172.3)">2</text>
<text x="113.6" y="169.2">Rx_3.3V</text>
<text x="18.1" y="174.3">RECT_OUT</text>
<text x="68.1" y="176">5</text>
<text x="93.3" y="176">1</text>
<text x="99.9" y="176">1</text>
<text x="112.3" y="176">2</text>
<text x="68.1" y="188.7">6</text>
<text x="93.3" y="188.7">4</text>
<text x="223.3" y="186.6">Title</text>
<text x="80.8" y="194.9" transform="rotate(-90 80.8 194.9)">3</text>
<text x="223.3" y="196.7">Size</text>
<text x="236" y="196.7">Document name</text>
<text x="284.3" y="196.7">Rev</text>
<text x="223.3" y="206.9">Date :</text>
<text x="233.5" y="206.8">Thursday, January 16, 2020</text>
<text x="271.6" y="206.9">Sheet</text>
<text x="281.7" y="206.8">7</text>
<text x="291.9" y="206.8">9</text>
</g>
<g font-size="2.3" fill="#000080">
<text x="175.3" y="21.2">CON102</text>
<text x="222.3" y="21.2">L8</text>
<text x="222.3" y="23.7">1uH</text>
<text x="12.7" y="25">CON100</text>
<text x="59.7" y="25">U18</text>
<text x="59.7" y="27.5">TPS62671YFD</text>
<text x="83.9" y="25">L9</text>
<text x="83.9" y="27.5">1uH</text>
<text x="102.9" y="26.2">CON101</text>
<text x="124.5" y="25">FB3</text>
<text x="124.5" y="27.5">BK1608HM121-T</text>
<text x="34.3" y="33.9">R79</text>
<text x="47" y="33.9">499K</text>
<text x="196.9" y="32.6">C55</text>
<text x="236.3" y="31.3">U19</text>
<text x="236.3" y="33.9">MAX17220ELT</text>
<text x="266.7" y="32.6">CON103</text>
<text x="29.3" y="41.5">C56</text>
<text x="45.8" y="41.5">C57</text>
<text x="196.9" y="37.7">2.2uF</text>
<text x="260.4" y="41.5">C59</text>
<text x="26.7" y="46.6">2.2uF</text>
<text x="44.5" y="46.6">470nF</text>
<text x="97.8" y="42.8">C58</text>
<text x="97.8" y="47.8">10uF</text>
<text x="203.2" y="47.8">R80</text>
<text x="216" y="47.8">499K</text>
<text x="260.4" y="46.6">10uF</text>
<text x="214.7" y="54.2">C60</text>
<text x="214.7" y="59.3">22nF</text>
<text x="19.1" y="87.2">CON104</text>
<text x="66.1" y="87.2">L10</text>
<text x="66.1" y="89.7">1uH</text>
<text x="177.8" y="89.7">CON106</text>
<text x="228.6" y="89.7">L11</text>
<text x="73.7" y="94.8">U20</text>
<text x="118.2" y="94.8">CON105</text>
<text x="228.6" y="92.3">1uH</text>
<text x="273.1" y="94.8">CON107</text>
<text x="35.6" y="101.2">C61</text>
<text x="73.7" y="97.4">TPS61046YFF</text>
<text x="198.2" y="98.6">C62</text>
<text x="221" y="97.4">U21</text>
<text x="221" y="99.9">TPS61046YFF</text>
<text x="34.3" y="106.3">2.2uF</text>
<text x="48.3" y="107.5">R84</text>
<text x="57.2" y="107.5">499K</text>
<text x="101.6" y="106.3">R81</text>
<text x="114.3" y="105">C63</text>
<text x="196.9" y="103.7">2.2uF</text>
<text x="209.6" y="102.4">R82</text>
<text x="209.6" y="105">0R</text>
<text x="256.6" y="106.3">R83</text>
<text x="269.3" y="105">C64</text>
<text x="58.5" y="112.6">C65</text>
<text x="100.4" y="108.8">750K</text>
<text x="114.3" y="110.1">10uF</text>
<text x="203.2" y="113.9">C66</text>
<text x="254" y="108.8">1.58M</text>
<text x="269.3" y="110.1">10uF</text>
<text x="57.2" y="117.7">220nF</text>
<text x="198.2" y="119">10nF/NC</text>
<text x="100.4" y="125.3">73.2K</text>
<text x="101.6" y="122.8">R85</text>
<text x="254" y="124">73.2K</text>
<text x="255.3" y="121.5">R86</text>
<text x="186.7" y="150.7">CON108</text>
<text x="224.8" y="150.7">U6</text>
<text x="224.8" y="153.2">TPS62675YFD</text>
<text x="250.2" y="150.7">L12</text>
<text x="250.2" y="153.2">1uH</text>
<text x="270.6" y="152">CON109</text>
<text x="21.6" y="159.6">CON110 Rx_1.8V</text>
<text x="68.6" y="160.9">L13</text>
<text x="202" y="160.9">R87</text>
<text x="213.4" y="160.9">100K B2</text>
<text x="68.6" y="163.4">1uH</text>
<text x="212.1" y="167.2">R88</text>
<text x="43.2" y="172.3">C69</text>
<text x="82.6" y="171">U23</text>
<text x="82.6" y="173.6">MAX17220ELT</text>
<text x="102.9" y="172.3">CON111</text>
<text x="194.4" y="173.6">2.2uF</text>
<text x="195.6" y="168.5">C67</text>
<text x="212.1" y="169.8">75K</text>
<text x="264.2" y="168.5">C68</text>
<text x="264.2" y="173.6">4.7uF</text>
<text x="43.2" y="177.4">2.2uF</text>
<text x="119.4" y="179.9">C70</text>
<text x="119.4" y="185">10uF</text>
<text x="49.6" y="187.5">R89</text>
<text x="62.3" y="187.5">499K</text>
<text x="61" y="193.9">C71</text>
<text x="85.1" y="196.4">R90</text>
<text x="96.6" y="196.4">80.6K</text>
<text x="61" y="199">22nF</text>
</g>
<g font-size="2.3" fill="#004080">
<text x="61" y="31.6">VIN</text>
<text x="69.9" y="31.6">SW</text>
<text x="61" y="41.7">GND MODE</text>
<text x="61" y="36.7">EN</text>
<text x="70.8" y="36.7">FB</text>
<text x="226.1" y="37.9">IN</text>
<text x="236" y="38.4" transform="rotate(-90 236 38.4)">LX</text>
<text x="239.1" y="37.9">OUT</text>
<text x="226.1" y="50.6">EN</text>
<text x="236" y="50.8" transform="rotate(-90 236 50.8)">GND</text>
<text x="239.6" y="50.6">SEL</text>
<text x="75" y="101.4">VIN</text>
<text x="86.4" y="101.4">SW</text>
<text x="222.3" y="104">VIN</text>
<text x="233.7" y="104">SW</text>
<text x="75" y="109">EN</text>
<text x="83.9" y="109">VOUT</text>
<text x="222.3" y="111.6">EN</text>
<text x="231.2" y="111.6">VOUT</text>
<text x="75" y="116.7">GND</text>
<text x="87.3" y="116.7">FB</text>
<text x="222.3" y="119.2">GND</text>
<text x="234.6" y="119.2">FB</text>
<text x="226.1" y="157.3">VIN</text>
<text x="235" y="157.3">SW</text>
<text x="226.1" y="167.5">GND MODE</text>
<text x="226.1" y="162.4">EN</text>
<text x="235.9" y="162.4">FB</text>
<text x="72.4" y="177.6">IN</text>
<text x="82.4" y="178.1" transform="rotate(-90 82.4 178.1)">LX</text>
<text x="85.4" y="177.6">OUT</text>
<text x="72.4" y="190.3">EN</text>
<text x="82.4" y="190.5" transform="rotate(-90 82.4 190.5)">GND</text>
<text x="85.9" y="190.3">SEL</text>
</g>
<text font-size="2" x="286.8" y="206.7">of</text>
<g font-size="1.8">
<text x="31.7" y="1.9">5</text>
<text x="90.1" y="1.9">4</text>
<text x="148.5" y="1.9">3</text>
<text x="206.8" y="1.9">2</text>
<text x="265.2" y="1.9">1</text>
<text x=".7" y="29.8">D</text>
<text x="295.1" y="29.8">D</text>
<text x=".7" y="80.9">C</text>
<text x="295.1" y="80.9">C</text>
<text x=".7" y="132.1">B</text>
<text x="295.1" y="132.1">B</text>
<text x=".7" y="183.3">A</text>
<text x="295.1" y="183.3">A</text>
<text x="31.7" y="209.2">5</text>
<text x="90.1" y="209.2">4</text>
<text x="148.5" y="209.2">3</text>
<text x="206.8" y="209.2">2</text>
<text x="265.2" y="209.2">1</text>
</g>
</svg>
